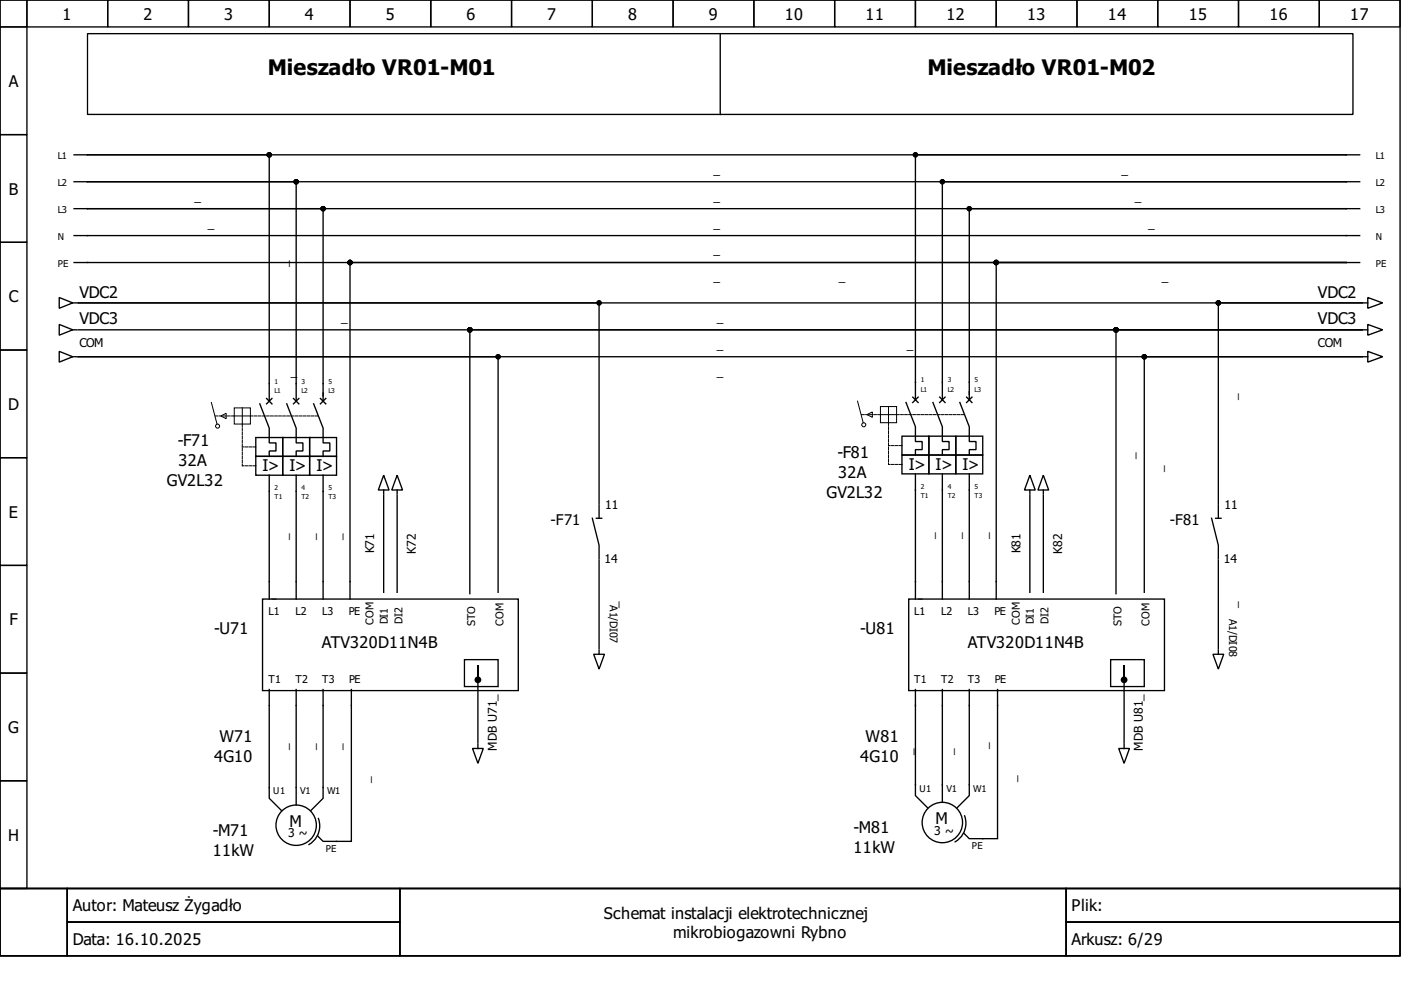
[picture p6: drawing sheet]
<svg xmlns="http://www.w3.org/2000/svg" width="297mm" height="210mm" viewBox="0 0 297 210" stroke-linecap="round" stroke-linejoin="round" font-family="sans-serif">
<g fill="none" stroke="#000" stroke-width=".29">
<path d="M0 0h296.8v188.4h-296.8zM0 0h5.7v5.7h-5.7zM5.7 0h17.1v5.7h-17.1zM22.8 0h17.2v5.7h-17.2zM40 0h17.1v5.7h-17.1zM57.1 0h17.1v5.7h-17.1zM74.2 0h17.1v5.7h-17.1zM91.3 0h17.2v5.7h-17.2zM108.5 0h17.1v5.7h-17.1zM125.6 0h17.1v5.7h-17.1zM142.7 0h17.1v5.7h-17.1zM159.8 0h17.2v5.7h-17.2z"/>
<path d="M177 0h17.1v5.7h-17.1zM194.1 0h17.1v5.7h-17.1zM211.2 0h17.1v5.7h-17.1zM228.3 0h17.2v5.7h-17.2zM245.5 0h17.1v5.7h-17.1zM262.6 0h17.1v5.7h-17.1zM279.7 0h17.1v5.7h-17.1zM0 5.7h5.7v22.8h-5.7zM18.6 7.1h268.3v17.2h-268.3zM152.7 7.1v17.2M0 28.5h5.7v22.9h-5.7zM15.7 32.8h2.9"/>
<path d="M15.7 38.5h2.9M18.6 32.8h266.8M18.6 38.5h44.2v46.6M18.6 32.8h38.5v52.3M18.6 38.5h266.8M285.4 32.8h2.9M285.4 38.5h2.9M285.4 32.8h-91.3v52M285.4 38.5h-85.6v46.3M0 51.4h5.7v22.8h-5.7zM15.7 49.9h272.6M15.7 44.2h2.9"/>
<path d="M18.6 44.2h266.8M18.6 44.2h49.9v40.9M285.4 55.7h2.9M285.4 44.2h2.9M285.4 55.7h-269.7M285.4 44.2h-79.9v40.6M285.4 55.7h-74.2v71.3M285.4 55.7h-211.2v71.3M0 74.2h5.7v22.8h-5.7zM12.6 74.5l2.8 1.1-2.8 1.2zM12.6 68.8l2.8 1.1-2.8 1.2zM12.6 63.1l2.8 1.1-2.8 1.2z"/>
<path d="M15.4 75.6h.9M15.4 69.9h.9M15.4 64.2h.9M16.6 69.9h272.2M288.8 69.9h-52.2v56M288.8 69.9h-189.2v56M289.1 75.6h.9M289.1 69.9h.9M289.1 64.2h.9M290 74.5l3.1 1.1-3.1 1.2zM290 68.8l3.1 1.1-3.1 1.2zM290 63.1l3.1 1.1-3.1 1.2z"/>
<path d="M0 97h5.7v22.9h-5.7zM54.2 92.8h5.7v4h-5.7zM54.2 96.8h5.7v4h-5.7zM55.1 85.6l2 5.2v3.1h1.4v1.7h-1.4v1.2M56.5 84.5l1.2 1.1M57.7 84.5l-1.2 1.1M59.9 96.8h5.7v4h-5.7zM59.9 92.8h5.7v4h-5.7zM60.8 85.6l2 5.2v3.1h1.4v1.7h-1.4v1.2M62.2 84.5l1.2 1.1M63.4 84.5l-1.2 1.1M65.6 96.8h5.8v4h-5.8z"/>
<path d="M65.6 92.8h5.8v4h-5.8zM66.5 85.6l2 5.2v3.1h1.4v1.7h-1.4v1.2M67.9 84.5l1.2 1.1M69.1 84.5l-1.2 1.1M191.2 92.5h5.7v4h-5.7zM191.2 96.5h5.7v4h-5.7zM192.1 85.3l2 5.2v3.1h1.4v1.7h-1.4v1.2M193.5 84.2l1.2 1.1M194.7 84.2l-1.2 1.1M196.9 96.5h5.8v4h-5.8zM196.9 92.5h5.8v4h-5.8zM197.8 85.3l2 5.2v3.1h1.4v1.7h-1.4v1.2"/>
<path d="M199.2 84.2l1.2 1.1M200.4 84.2l-1.2 1.1M202.7 96.5h5.7v4h-5.7zM202.7 92.5h5.7v4h-5.7zM203.5 85.3l2 5.2v3.1h1.4v1.7h-1.4v1.2M204.9 84.2l1.2 1.1M206.1 84.2l-1.2 1.1M0 119.9h5.7v22.8h-5.7zM57.1 100.8v26.2M62.8 100.8v26.2M68.5 100.8v26.2M81.3 100.8l1.2 3.1h-2.3z"/>
<path d="M81.3 103.9v.9M81.3 105v20.6M84.2 100.8l1.1 3.1h-2.2zM84.2 103.9v.9M84.2 105v20.6M125.6 109.9l1.4 5.7v2.9M126.4 109.9h1.2M127 107v2.9M127 106.7v-42.5h-110.4h272.2h-30.5v42.5M127 118.7v18.9M194.1 100.5v26.5M199.8 100.5v26.5"/>
<path d="M205.5 100.5v26.5M218.3 105v20.6M218.3 100.8l1.2 3.1h-2.3zM218.3 103.9v.9M221.2 100.8l1.1 3.1h-2.2zM221.2 103.9v.9M221.2 105v20.6M256.9 109.9l1.4 5.7v2.9M257.7 109.9h1.2M258.3 118.7v18.9M258.3 107v2.9M55.7 127h54.2v19.4h-54.2z"/>
<path d="M98.5 139.9h7.1v5.7h-7.1zM105.6 125.6v-50h-89h272.2h-46.2v50M125.9 138.7h2.3l-1.2 3.2zM127 137.9v.8M192.7 127h54.2v19.4h-54.2zM235.5 139.9h7.1v5.7h-7.1zM257.2 138.7h2.3l-1.2 3.2zM258.3 137.9v.8M0 142.7h5.7v22.8h-5.7zM57.1 146.2v23.1l2.6 2.5M62.8 146.2v24.5M68.5 146.2v23.1l-2.6 2.5"/>
<path d="M74.5 146.2v32.2h-6l-1.1-1.2M100.2 158.7h2.3l-1.2 3.1zM101.3 143.6v-2.6v16.6M101.3 157.8v.9M194.1 146.2v22.5l2.6 2.6M199.8 146.2v23.9M205.5 146.2v22.5l-2.6 2.6M211.5 146.2v31.6h-6l-1.1-1.1M237.2 158.7h2.3l-1.2 3.1zM238.3 157.8v.9M238.3 143.6v-2.6v16.6M0 165.5h5.7v22.9h-5.7z"/>
<path d="M67.5 173.5a4.6 4.6 0 0 1-2 5.6M204.5 173a4.6 4.6 0 0 1-2 5.5M0 188.4h296.8v14.3h-296.8zM0 188.4h14.3v14.3h-14.3zM14.3 188.4h70.5v7.1h-70.5zM14.3 195.5h70.5v7.2h-70.5zM84.8 188.4h141.3v14.3h-141.3zM226.1 188.4h70.7v7.1h-70.7zM226.1 195.5h70.7v7.2h-70.7z"/>
<circle cx="62.8" cy="175" r="4.3"/>
<circle cx="199.8" cy="174.4" r="4.3"/>
</g>
<g fill="#000" stroke="#000" stroke-width=".29">
<circle cx="57.1" cy="32.8" r=".43"/>
<circle cx="62.8" cy="38.5" r=".43"/>
<circle cx="194.1" cy="32.8" r=".43"/>
<circle cx="199.8" cy="38.5" r=".43"/>
<circle cx="68.5" cy="44.2" r=".43"/>
<circle cx="74.2" cy="55.7" r=".43"/>
<circle cx="205.5" cy="44.2" r=".43"/>
<circle cx="211.2" cy="55.7" r=".43"/>
<circle cx="99.6" cy="69.9" r=".43"/>
<circle cx="105.6" cy="75.6" r=".43"/>
<circle cx="127" cy="64.2" r=".43"/>
<circle cx="236.6" cy="69.9" r=".43"/>
<circle cx="242.6" cy="75.6" r=".43"/>
<circle cx="258.3" cy="64.2" r=".43"/>
<circle cx="101.3" cy="144.1" r=".57"/>
<circle cx="238.3" cy="144.1" r=".57"/>
</g>
<g fill="none" stroke="#000" stroke-width=".21">
<path d="M44.8 85.3l1.2 4.6M46.8 88.2l1.2-.6v1.2zM49.7 86.5h3.4v3.4h-3.4zM49.7 88.2h3.4M51.4 86.5v3.4M181.8 85.1l1.2 4.5M183.8 87.9l1.2-.6v1.2zM186.7 86.2h3.4v3.4h-3.4zM186.7 87.9h3.4M188.4 86.2v3.4M57.7 127h.8M194.7 127h.8"/>
<circle cx="46.1" cy="90.4" r=".43"/>
<circle cx="183.1" cy="90.1" r=".43"/>
</g>
<path d="M45.7 88.2h4M51.4 89.9v8.9M53.1 88.2h14.3M54.2 94.8h-2.8M54.2 98.8h-2.8M182.7 87.9h4M188.4 89.6v8.9M190.1 87.9h14.3M191.2 94.5h-2.8M191.2 98.5h-2.8" fill="none" stroke="#000" stroke-width=".21" stroke-dasharray=".6 .3"/>
<g font-size="4.6">
<text x="56.8" y="16">Mieszadło VR01-M01</text>
<text x="196.7" y="16">Mieszadło VR01-M02</text>
</g>
<g font-size="3.4">
<text x="13.3" y="4.1">1</text>
<text x="30.4" y="4.1">2</text>
<text x="47.5" y="4.1">3</text>
<text x="64.6" y="4.1">4</text>
<text x="81.8" y="4.1">5</text>
<text x="98.9" y="4.1">6</text>
<text x="116" y="4.1">7</text>
<text x="133.2" y="4.1">8</text>
<text x="150.3" y="4.1">9</text>
<text x="166.4" y="4.1">10</text>
<text x="183.5" y="4.1">11</text>
<text x="200.7" y="4.1">12</text>
<text x="217.8" y="4.1">13</text>
<text x="234.9" y="4.1">14</text>
<text x="252" y="4.1">15</text>
<text x="269.2" y="4.1">16</text>
<text x="286.3" y="4.1">17</text>
<text x="1.9" y="18.4">A</text>
<text x="1.9" y="41.2">B</text>
<text x="1.9" y="64.1">C</text>
<text x="16.8" y="63.1">VDC2</text>
<text x="279.4" y="63.1">VDC2</text>
<text x="16.8" y="68.8">VDC3</text>
<text x="279.4" y="68.8">VDC3</text>
<text x="1.7" y="86.9">D</text>
<text x="37.7" y="94.5">-F71</text>
<text x="37.8" y="98.8">32A</text>
<text x="55.7" y="99.9">I&gt;</text>
<text x="61.4" y="99.9">I&gt;</text>
<text x="67.1" y="99.9">I&gt;</text>
<text x="177.5" y="97">-F81</text>
<text x="177.7" y="101.3">32A</text>
<text x="192.7" y="99.6">I&gt;</text>
<text x="198.4" y="99.6">I&gt;</text>
<text x="204.1" y="99.6">I&gt;</text>
<text x="35.4" y="103">GV2L32</text>
<text x="175.3" y="105.6">GV2L32</text>
<text x="1.9" y="109.7">E</text>
<text x="2" y="132.6">F</text>
<text x="45.4" y="134.4">-U71</text>
<text x="68.2" y="137.3">ATV320D11N4B</text>
<text x="182.4" y="134.4">-U81</text>
<text x="205.2" y="137.3">ATV320D11N4B</text>
<text x="1.7" y="155.4">G</text>
<text x="45.4" y="161.6">4G10</text>
<text x="46.5" y="157.3">W71</text>
<text x="182.4" y="161.6">4G10</text>
<text x="183.5" y="157.3">W81</text>
<text x="1.7" y="178.2">H</text>
<text x="45.1" y="177.2">-M71</text>
<text x="61.4" y="175.3">M</text>
<text x="181" y="176.7">-M81</text>
<text x="198.4" y="174.7">M</text>
<text x="45.1" y="181.5">11kW</text>
<text x="181" y="181">11kW</text>
<text x="15.4" y="193.2">Autor: Mateusz Żygadło</text>
<text x="128" y="194.8">Schemat instalacji elektrotechnicznej</text>
<text x="227.2" y="193.2">Plik:</text>
<text x="15.4" y="200.4">Data: 16.10.2025</text>
<text x="142.7" y="198.8">mikrobiogazowni Rybno</text>
<text x="227.2" y="200.4">Arkusz: 6/29</text>
</g>
<g font-size="3.1">
<text x="116.7" y="111.3">-F71</text>
<text x="248" y="111.3">-F81</text>
</g>
<g font-size="2.6">
<text x="151.3" y="36.8">_</text>
<text x="237.8" y="36.8">_</text>
<text x="41.2" y="42.5">_</text>
<text x="151.3" y="42.5">_</text>
<text x="240.6" y="42.5">_</text>
<text x="44.1" y="48.2">_</text>
<text x="151.3" y="48.2">_</text>
<text x="151.3" y="53.9">_</text>
<text x="243.5" y="48.2">_</text>
<text x="61.1" y="56.5" transform="rotate(-90 61.1 56.5)">_</text>
<text x="151.3" y="59.7">_</text>
<text x="177.8" y="59.7">_</text>
<text x="246.3" y="59.7">_</text>
<text x="72.4" y="68.2">_</text>
<text x="152" y="68.2">_</text>
<text x="16.8" y="73.6">COM</text>
<text x="152" y="73.9">_</text>
<text x="192.2" y="73.9">_</text>
<text x="279.4" y="73.6">COM</text>
<text x="61.7" y="79.6">_</text>
<text x="152" y="79.6">_</text>
<text x="262.3" y="84.9" transform="rotate(-90 262.3 84.9)">_</text>
<text x="240.6" y="97.3" transform="rotate(-90 240.6 97.3)">_</text>
<text x="246.6" y="100" transform="rotate(-90 246.6 100)">_</text>
<text x="128.3" y="107.9">11</text>
<text x="259.6" y="107.9">11</text>
<text x="61.1" y="114.5" transform="rotate(-90 61.1 114.5)">_</text>
<text x="66.8" y="114.5" transform="rotate(-90 66.8 114.5)">_</text>
<text x="72.5" y="114.5" transform="rotate(-90 72.5 114.5)">_</text>
<text x="79.3" y="117.3" transform="rotate(-90 79.3 117.3)">K71</text>
<text x="88.2" y="117.5" transform="rotate(-90 88.2 117.5)">K72</text>
<text x="128.2" y="119.3">14</text>
<text x="198.1" y="114.3" transform="rotate(-90 198.1 114.3)">_</text>
<text x="203.8" y="114.3" transform="rotate(-90 203.8 114.3)">_</text>
<text x="209.5" y="114.3" transform="rotate(-90 209.5 114.3)">_</text>
<text x="216.4" y="117.3" transform="rotate(-90 216.4 117.3)">K81</text>
<text x="225.2" y="117.5" transform="rotate(-90 225.2 117.5)">K82</text>
<text x="259.5" y="119.3">14</text>
<text x="131" y="128.9" transform="rotate(-90 131 128.9)">_</text>
<text x="262.3" y="128.9" transform="rotate(-90 262.3 128.9)">_</text>
<text x="61.1" y="159" transform="rotate(-90 61.1 159)">_</text>
<text x="66.8" y="159" transform="rotate(-90 66.8 159)">_</text>
<text x="72.5" y="159" transform="rotate(-90 72.5 159)">_</text>
<text x="105.3" y="159.1" transform="rotate(-90 105.3 159.1)">MDB U71_</text>
<text x="193.5" y="160.1" transform="rotate(-90 193.5 160.1)">_</text>
<text x="202.1" y="160.1" transform="rotate(-90 202.1 160.1)">_</text>
<text x="209.5" y="158.7" transform="rotate(-90 209.5 158.7)">_</text>
<text x="242.3" y="159.1" transform="rotate(-90 242.3 159.1)">MDB U81_</text>
<text x="78.5" y="166" transform="rotate(-90 78.5 166)">_</text>
<text x="215.5" y="165.7" transform="rotate(-90 215.5 165.7)">_</text>
<text x="61.1" y="177.5">3 ~</text>
<text x="198.1" y="177">3 ~</text>
</g>
<g font-size="2.3">
<text x="56.9" y="130.4">L1</text>
<text x="62.6" y="130.4">L2</text>
<text x="68.3" y="130.4">L3</text>
<text x="73.9" y="130.4">PE</text>
<text x="129.3" y="128.3" transform="rotate(90 129.3 128.3)">A1/DI07</text>
<text x="193.8" y="130.4">L1</text>
<text x="199.5" y="130.4">L2</text>
<text x="205.2" y="130.4">L3</text>
<text x="210.8" y="130.4">PE</text>
<text x="260.6" y="131.2" transform="rotate(90 260.6 131.2)">A1/DI08</text>
<text x="79.2" y="132.5" transform="rotate(-90 79.2 132.5)">COM</text>
<text x="82.2" y="132.4" transform="rotate(-90 82.2 132.4)">DI1</text>
<text x="85.3" y="132.3" transform="rotate(-90 85.3 132.3)">DI2</text>
<text x="100.8" y="132.7" transform="rotate(-90 100.8 132.7)">STO</text>
<text x="106.7" y="132.7" transform="rotate(-90 106.7 132.7)">COM</text>
<text x="216.2" y="132.5" transform="rotate(-90 216.2 132.5)">COM</text>
<text x="219.2" y="132.4" transform="rotate(-90 219.2 132.4)">DI1</text>
<text x="222.3" y="132.3" transform="rotate(-90 222.3 132.3)">DI2</text>
<text x="237.8" y="132.7" transform="rotate(-90 237.8 132.7)">STO</text>
<text x="243.7" y="132.7" transform="rotate(-90 243.7 132.7)">COM</text>
<text x="56.9" y="144.7">T1</text>
<text x="62.6" y="144.7">T2</text>
<text x="68.3" y="144.7">T3</text>
<text x="74" y="144.7">PE</text>
<text x="193.8" y="144.7">T1</text>
<text x="199.5" y="144.7">T2</text>
<text x="205.2" y="144.7">T3</text>
<text x="210.9" y="144.7">PE</text>
</g>
<g font-size="2">
<text x="12.3" y="33.7">L1</text>
<text x="291.7" y="33.7">L1</text>
<text x="12.3" y="39.4">L2</text>
<text x="291.7" y="39.4">L2</text>
<text x="12.3" y="45.1">L3</text>
<text x="291.7" y="45.1">L3</text>
<text x="12.3" y="50.8">N</text>
<text x="291.7" y="50.8">N</text>
<text x="12.3" y="56.5">PE</text>
<text x="291.7" y="56.5">PE</text>
<text x="194.9" y="167.8">U1</text>
<text x="200.7" y="167.8">V1</text>
<text x="206.4" y="167.8">W1</text>
<text x="57.9" y="168.4">U1</text>
<text x="63.6" y="168.4">V1</text>
<text x="69.4" y="168.4">W1</text>
<text x="69.1" y="180.7">PE</text>
<text x="206.1" y="180.1">PE</text>
</g>
<g font-size="1.4">
<text x="58.2" y="81.3">1</text>
<text x="58.2" y="83.3">L1</text>
<text x="63.9" y="81.3">3</text>
<text x="63.9" y="83.3">L2</text>
<text x="69.6" y="81.3">5</text>
<text x="69.6" y="83.3">L3</text>
<text x="195.2" y="81.1">1</text>
<text x="195.2" y="83.1">L1</text>
<text x="200.9" y="81.1">3</text>
<text x="200.9" y="83.1">L2</text>
<text x="206.6" y="81.1">5</text>
<text x="206.6" y="83.1">L3</text>
<text x="58.2" y="103.9">2</text>
<text x="58.2" y="105.9">T1</text>
<text x="63.9" y="103.9">4</text>
<text x="63.9" y="105.9">T2</text>
<text x="69.6" y="103.9">5</text>
<text x="69.6" y="105.9">T3</text>
<text x="195.2" y="103.6">2</text>
<text x="195.2" y="105.6">T1</text>
<text x="200.9" y="103.6">4</text>
<text x="200.9" y="105.6">T2</text>
<text x="206.6" y="103.6">5</text>
<text x="206.6" y="105.6">T3</text>
</g>
</svg>
